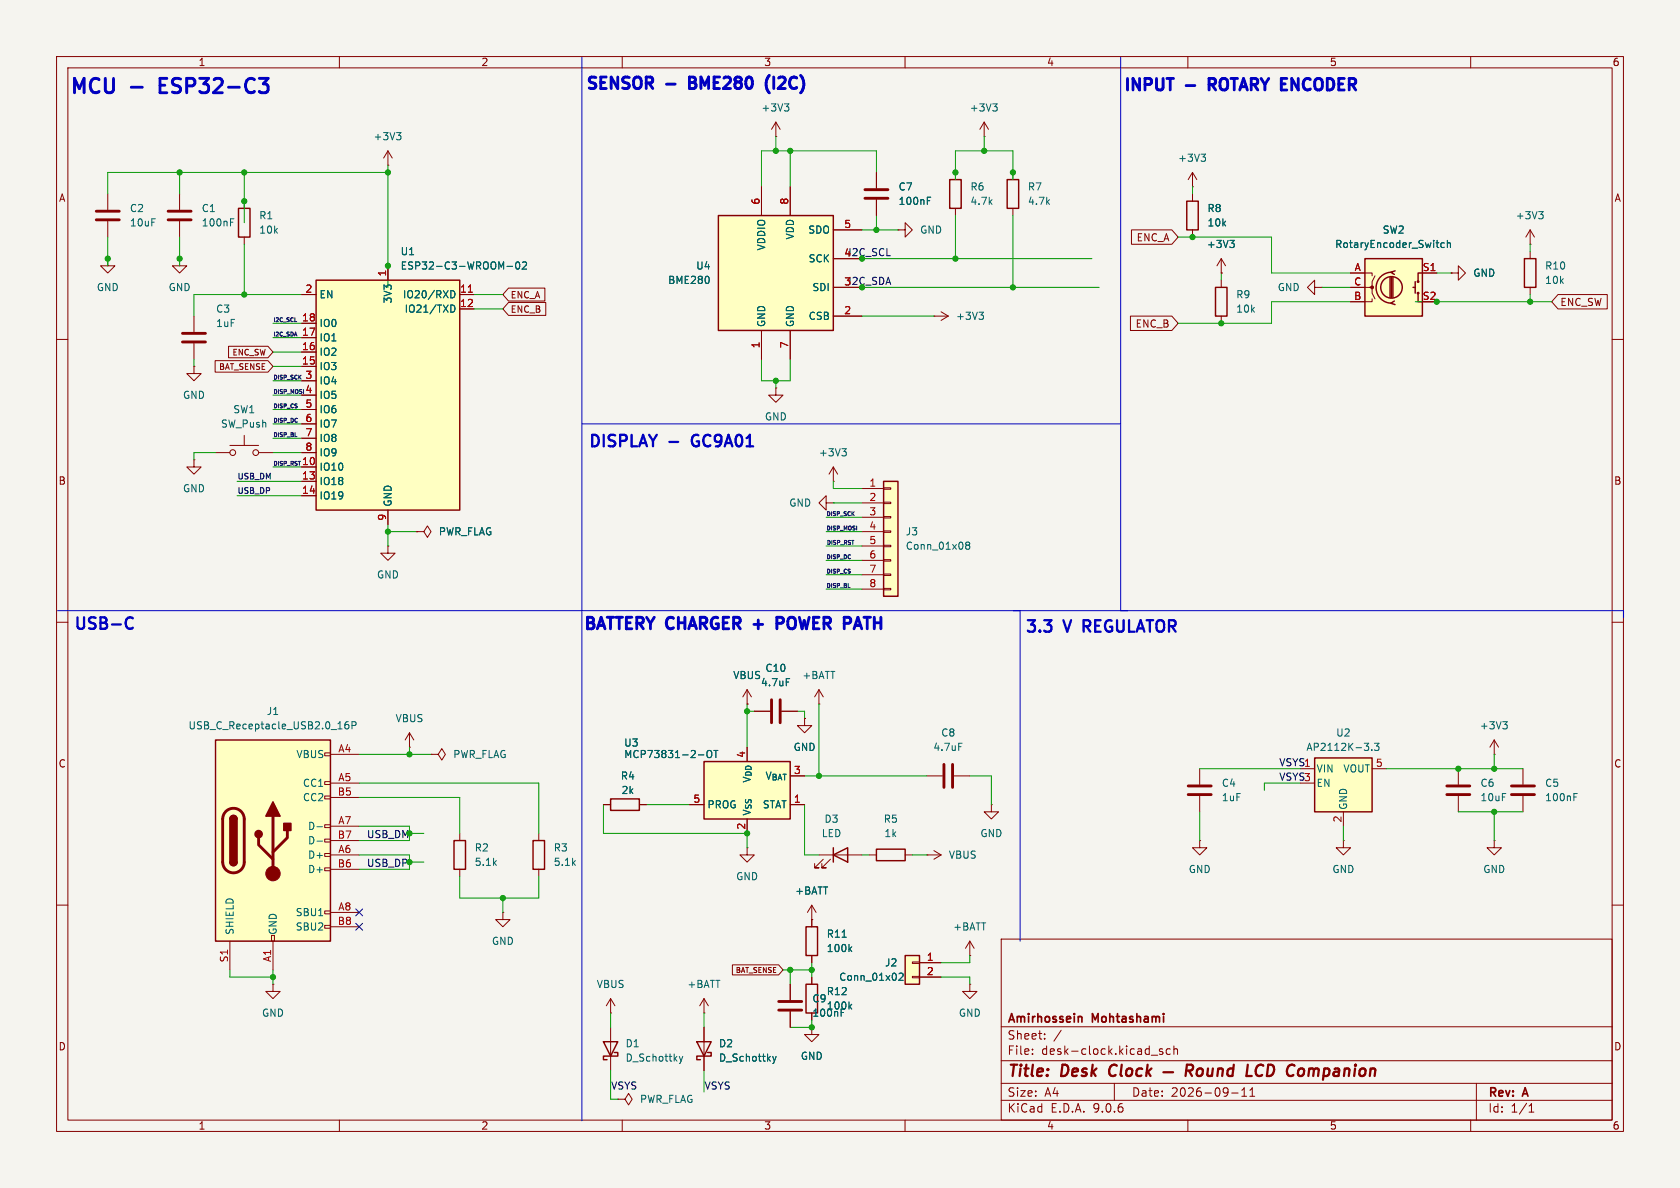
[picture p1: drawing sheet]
<svg xmlns="http://www.w3.org/2000/svg" width="297mm" height="210mm" viewBox="0 0 297 210" stroke-linecap="round" stroke-linejoin="round" font-family="sans-serif">
<path d="M0 0h297v210h-297z" fill="#f5f4ef" stroke="#f5f4ef" stroke-width=".18"/>
<g fill="none" stroke="#840000" stroke-width=".18">
<path d="M10 10h277v190h-277zM12 12h273v186h-273zM60 10v2M110 10v2M160 10v2M210 10v2M260 10v2M10 60h2M285 60h2M10 110h2M285 110h2M212.1 148.6v1.3h1.3l-1.3 1.2-1.3-1.2h1.3"/>
<path d="M212.1 148.6h.1M10 160h2M177 166h108v32h-108zM285 160h2M60 198v2M110 198v2M160 198v2M177 194.5h108M177 191.5h108M177 187.5h108M177 181.5h108M182.5 186.3v.1"/>
<path d="M182.5 185.5v.1M184.7 183.6v.1M184.7 182.8v.1M187.6 182.1l-1.3 2M197 191.5v3M203.5 186.5h1.2M205.5 185.5l-.3-.1-.2 .2v.2l.5 .2v.3h-.5M206.9 185.5l-.4-.1-.3 .3v.4l.1 .2h.6M207.5 185.5l.2-.1 .4 .1 .1 .9M207.5 184.9v1.5M210 198v2M217.7 193.2h1.2"/>
<path d="M219.5 193.8h.9M219.5 192.7l.5-.4v1.5M221 193.8h.8M221 192.7l.4-.4v1.5M260 198v2M261 191.5v6.5M270.3 196.6h.9M270.3 195.5l.4-.4v1.5"/>
</g>
<g fill="none" stroke="#840000" stroke-width=".4">
<path d="M196.4 188.5a1.27 1.27 0 0 0 0 1.6M205.7 189.5h1.7M209.7 189.3h.8a.55 .55 0 0 0 .4-.5 .55 .55 0 0 0-.3-.6h-.8l-.2 2M210.2 189.3l.5 .9M211.7 189.1a.52 .52 0 0 1 .6-.2 .52 .52 0 0 1 .4 .4l-.1 .5a.55 .55 0 0 1-.5 .4 .55 .55 0 0 1-.6-.4zM213.6 188.9l-.1 1.2a.57 .57 0 0 0 .8-.1M214.4 188.9l-.1 1.3M215.3 189.1a.49 .49 0 0 1 .9 .1l-.1 1M215.4 188.9l-.2 1.3M218 189a.66 .66 0 0 0-1 .3v.5l.1 .3 .2 .1 .6-.1M218.1 188.2l-.2 2M220.6 188.2l-.3 2h1"/>
<path d="M223 188.2a1.13 1.13 0 0 0-1 .7 1.13 1.13 0 0 0 .3 1.2l.2 .1 .5-.1M230.4 189l.2 .3-.2 .7"/>
</g>
<path d="M191.2 179.8l.1 .9" fill="none" stroke="#840000" stroke-width=".3"/>
<path d="M232.4 134h10.2v9.5h-10.2z" fill="#ffffc2"/>
<path d="M42.2 36.8h2v5.1h-2zM232.4 134h10.2v9.5h-10.2z" fill="none" stroke="#840000" stroke-width=".25"/>
<g fill="none" stroke="#840000" stroke-width=".18">
<path d="M31.7 34.3v2.8M31.7 39.1v2.8M43.2 35.6v1.2M31.7 45.7v1.3h1.3l-1.3 1.3-1.2-1.3h1.2M31.7 45.7h.1M43.2 41.9v1.3M68.6 96.5v1.3h1.2l-1.2 1.3-1.3-1.3h1.3M68.6 96.5h.1M73.7 94h1.2l.7-1 .6 1-.6 1-.7-1M73.7 94h.1M142.2 127v1.3h1.3l-1.3 1.2-1.2-1.2h1.2M142.2 127h.1"/>
<path d="M144.8 124.5h.1M144.8 121.9l-.8 1.3M144.8 121.9l.7 1.3M144.8 121.9v2.6M229.9 135.9h2.5M229.9 138.4h2.5M242.6 135.9h2.5M237.5 143.5v2.6M264.2 148.6v1.3h1.2l-1.2 1.2-1.3-1.2h1.3M264.2 148.6h.1"/>
</g>
<path d="M40.8 39.3h.4M40.8 38.7h.6M241.2 131.4h.8l-.5 .5M241.9 132v.5M242.5 132.5v.2M243 131.4h.8l-.4 .5 .3 .1v.5l-.2 .2-.5-.2" fill="none" stroke="#006464" stroke-width=".18"/>
<path d="M29.7 37.3h4.1M29.7 38.9h4.1" fill="none" stroke="#840000" stroke-width=".51"/>
<path d="M124.5 134.6h15.2v10.2h-15.2z" fill="#ffffc2"/>
<path d="M124.5 134.6h15.2v10.2h-15.2z" fill="none" stroke="#840000" stroke-width=".25"/>
<path d="M133.3 125.7h2.8M138.2 125.7h2.8M121.9 142.2h2.6M132.1 144.8v2.5M139.7 142.2h2.5" fill="none" stroke="#840000" stroke-width=".18"/>
<path d="M139 120h.6M123.5 133.4h.9M125 132.8l.3-.1a.43 .43 0 0 1 .5 .4v.4a.42 .42 0 0 1-.4 .4 .42 .42 0 0 1-.4-.4zM126.2 132.7h.7M126.6 132.7v1.2" fill="none" stroke="#006464" stroke-width=".18"/>
<path d="M136.4 123.7v4.1M137.9 123.7v4.1" fill="none" stroke="#840000" stroke-width=".51"/>
<path d="M55.9 49.5h25.4v40.7h-25.4z" fill="#ffffc2"/>
<path d="M167.9 31.8h2v5h-2zM55.9 49.5h25.4v40.7h-25.4zM107.9 141.2h5.1v2.1h-5.1zM147.3 151.1l2.6-1.2v2.5zM147.3 149.9v2.5M154.9 150.1h5.1v2h-5.1zM142.5 163.8h2v5.1h-2z" fill="none" stroke="#840000" stroke-width=".25"/>
<g fill="none" stroke="#840000" stroke-width=".18">
<path d="M19 34.3v2.8M19 39.1v2.8M154.9 30.5v2.8M154.9 35.3v2.8M168.9 30.5v1.3M168.9 36.8v1.3M19 45.7v1.3h1.3l-1.3 1.3-1.2-1.3h1.2M19 45.7h.1M34.3 55.9v2.8M53.3 52.1h2.6M53.3 57.2h2.6M53.3 59.7h2.6"/>
<path d="M68.6 47v2.5M81.3 52.1h2.5M81.3 54.6h2.5M165.1 55.9h.1M165.1 55.9h2.5M166.4 55.1l1.2 .8M167.6 55.9l-1.2 .7M34.3 64.8v1.2h1.3l-1.3 1.3-1.3-1.3h1.3M34.3 64.8h.1M34.3 60.7v2.8M40.6 78.7h5.1M43.2 77v1.7"/>
<path d="M53.3 62.2h2.6M53.3 64.8h2.6M53.3 67.3h2.6M53.3 69.9h2.6M53.3 72.4h2.6M53.3 74.9h2.6M53.3 77.5h2.6M34.3 81.3v1.3h1.3l-1.3 1.2-1.3-1.2h1.3M34.3 81.3h.1M38.1 80h2.5M45.7 80h2.6M53.3 80h2.6"/>
<path d="M53.3 82.6h2.6M53.3 85.1h2.6M53.3 87.6h2.6M68.6 90.2v2.5M163.8 137.2h2.8M168.7 137.2h2.7M212.1 135.9v2.8M257.8 135.9v2.8M106.7 142.2h1.2M113 142.2h1.3M132.1 149.9v1.2h1.2l-1.2 1.3-1.3-1.3h1.3M132.1 149.9h.1"/>
<path d="M144.8 151.1h7.6M145.5 151.9l-1.5 1.5h.8h-.8v-.7M146.8 151.9l-1.5 1.5h.7h-.7v-.7M153.7 151.1h1.2M160 151.1h1.3M163.8 151.1h.1M163.8 151.1h2.6M165.1 150.4l1.3 .7M166.4 151.1l-1.3 .8M175.3 142.2v1.3h1.2l-1.2 1.3-1.3-1.3h1.3M175.3 142.2h.1M212.1 140.7v2.8"/>
<path d="M257.8 140.7v2.8M143.5 162.6h.1M143.5 160v3.8M143.5 168.9v1.3M143.5 160l-.8 1.3M143.5 160l.8 1.3"/>
<circle cx="41.1" cy="80" r=".51"/>
<circle cx="45.2" cy="80" r=".51"/>
</g>
<g fill="none" stroke="#006464" stroke-width=".18">
<path d="M163.9 35.5h.5M163.9 34.9h.6M79.7 51.4a.64 .64 0 0 1 .7 .6 .64 .64 0 0 1-.7 .6M79.7 53.9a.64 .64 0 0 1 .7 .7 .64 .64 0 0 1-.7 .6M89.6 47.1h1M91.3 46.4l.2-.1a.68 .68 0 0 1 .4 .6 .68 .68 0 0 1-.4 .7l-.2-.2-.1-.3zM92.4 46.4l.4-.1 .3 .4-.8 .9h.8M173.1 55.2h.8l-.5 .5M173.6 55.7l.3 .2v.3l-.3 .3M169.5 131.4h.6M148.9 165.7h.7M150.2 167.7l.4 .5"/>
<path d="M150.6 167.4l-.5 .5"/>
</g>
<path d="M82.8 51.7h.7" fill="none" stroke="#a90000" stroke-width=".18"/>
<path d="M17 37.3h4.1M17 38.9h4.1M152.9 33.5h4.1M152.9 35.1h4.1M32.3 58.9h4M32.3 60.5h4M166.9 135.1v4.1M168.4 135.1v4.1M210.1 138.9h4M255.8 138.9h4M210.1 140.5h4M255.8 140.5h4" fill="none" stroke="#840000" stroke-width=".51"/>
<path d="M160 168.9h2.6v5.1h-2.6z" fill="#ffffc2"/>
<path d="M80.3 148.6h2v5.1h-2zM142.5 174h2v5.1h-2zM160 168.9h2.6v5.1h-2.6zM123.2 184.2h2.5l-1.2 2.5zM125.1 186.1h.6v.6h-2.5v.6h.6" fill="none" stroke="#840000" stroke-width=".25"/>
<g fill="none" stroke="#840000" stroke-width=".18">
<path d="M158.7 40.6h1.3v-1.2l1.3 1.2-1.3 1.3v-1.3M158.7 40.6h.1M72.4 132.1h.1M72.4 129.5l-.8 1.3M72.4 129.5l.8 1.3M72.4 129.5v2.6M76.2 133.4h1.3l.6-1.1 .6 1.1-.6 1-.6-1M76.2 133.4h.1M264.2 133.4h.1M264.2 130.8l-.8 1.3M264.2 130.8l.7 1.3M264.2 130.8v2.6"/>
<path d="M81.3 147.3v1.3M81.3 153.7v1.2M48.3 174v1.3h1.2l-1.2 1.2-1.3-1.2h1.3M48.3 174h.1M88.9 161.3v1.3h1.3l-1.3 1.2-1.3-1.2h1.3M88.9 161.3h.1M139.7 174v2.8M139.7 178.8v2.8M143.5 172.7v1.3M161.3 170.1h1.3v.2h-1.3zM161.3 172.6h1.3v.2h-1.3zM162.6 170.2h3.8"/>
<path d="M162.6 172.7h3.8M171.4 174v1.3h1.3l-1.3 1.2-1.2-1.2h1.2M171.4 174h.1M171.4 168.9h.1M171.4 166.4l-.7 1.2M171.4 166.4l.8 1.2M171.4 166.4v2.5M109.2 194.3h1.3l.6-1 .7 1-.7 1-.6-1M109.2 194.3h.1M124.5 181.6v7.6M143.5 181.6v1.3h1.3l-1.3 1.3-1.3-1.3h1.3M143.5 181.6h.1"/>
</g>
<path d="M265.7 127.6h.8l-.5 .5M266.2 128.1l.3 .2v.3l-.3 .2M150.2 177.9l.4 .5M150.6 177.5l-.5 .5M158.9 172.2l.5-.2 .3 .4-.8 .9h.8M136.6 186.7l.3 .9M136.9 187.6l-.3 .4M137.2 186.7l-.3 .9" fill="none" stroke="#006464" stroke-width=".18"/>
<path d="M137.7 177h4M137.7 178.6h4" fill="none" stroke="#840000" stroke-width=".51"/>
<path d="M127 38.1h20.3v20.3h-20.3z" fill="#ffffc2"/>
<path d="M127 38.1h20.3v20.3h-20.3zM94.2 148.6h2.1v5.1h-2.1zM106.7 184.2h2.5l-1.3 2.5zM108.6 186.1h.6v.6h-2.5v.6h.6" fill="none" stroke="#840000" stroke-width=".25"/>
<g fill="none" stroke="#840000" stroke-width=".18">
<path d="M134.6 33v5.1M139.7 33v5.1M134.6 58.4v5.1M139.7 58.4v5.1M147.3 40.6h5.1M147.3 45.7h5.1M147.3 50.8h5.1M147.3 55.9h5.1M147.3 85.1h.1M147.3 82.6l-.7 1.2M147.3 82.6l.8 1.2M147.3 82.6v2.5"/>
<path d="M95.2 147.3v1.3M95.2 153.7v1.2M107.9 181.6v7.6"/>
</g>
<path d="M125.3 49.1v.8M148.8 79.3h.8l-.4 .5M149.4 79.8l.2 .2v.3l-.2 .3M120.1 186.7l.3 .9M120.4 187.6l-.3 .4M120.7 186.7l-.3 .9" fill="none" stroke="#006464" stroke-width=".18"/>
<path d="M38.1 130.8h20.3v35.6h-20.3z" fill="#ffffc2"/>
<g fill="none" stroke="#840000" stroke-width=".18">
<path d="M57.4 133.1h1v.5h-1zM57.4 138.2h1v.5h-1zM58.4 133.4h5.1M58.4 138.4h5.1M57.4 140.7h1v.5h-1zM57.4 145.8h1v.5h-1zM57.4 148.3h1v.5h-1zM57.4 150.9h1v.5h-1zM57.4 153.4h1v.5h-1zM58.4 141h5.1M58.4 146.1h5.1M58.4 148.6h5.1"/>
<path d="M58.4 151.1h5.1M58.4 153.7h5.1M40.6 166.4v5.1M48 165.4h.5v1h-.5zM48.3 166.4v5.1M57.4 161h1v.5h-1zM57.4 163.6h1v.5h-1zM58.4 161.3h5.1M58.4 163.8h5.1"/>
</g>
<path d="M38.1 130.8h20.3v35.6h-20.3zM40.6 144.8a.64 .64 0 0 1 .7-.7 .64 .64 0 0 1 .6 .7M40.6 152.4a.64 .64 0 0 0 .7 .6 .64 .64 0 0 0 .6-.6" fill="none" stroke="#840000" stroke-width=".25"/>
<path d="M39.9 143.4a1.9 1.9 0 0 1 2.1-.4 1.9 1.9 0 0 1 1.2 1.8v7.6a1.91 1.91 0 0 1-1.9 1.9 1.91 1.91 0 0 1-1.9-1.9v-7.8l.1-.6zM45.7 148.1v1.3l2.6 2.5M48.3 144.3v10.1M50.8 146.8v1.3l-2.5 2.5" fill="none" stroke="#840000" stroke-width=".51"/>
<g fill="#840000" stroke="#840000" stroke-width=".25">
<path d="M40.6 144.8h1.3v7.6h-1.3z"/>
<path d="M40.8 144.3a.64 .64 0 0 1 .7-.1 .64 .64 0 0 1 .4 .6h-1.3z"/>
<path d="M40.6 152.4h1.3a.64 .64 0 0 1-.6 .6 .64 .64 0 0 1-.7-.6z"/>
<path d="M48.3 141.7l1.2 2.6h-2.5z"/>
<path d="M50.2 145.5h1.2v1.3h-1.2z"/>
<circle cx="45.7" cy="147.4" r=".63"/>
</g>
<circle cx="48.3" cy="154.4" r="1.27" fill="#840000" stroke="#840000" stroke-width=".18"/>
<path d="M61.6 127.6h-.4a.86 .86 0 0 0 0 1.2l.4-.1 .1-.4-.3-.2h-.2l-.2 .2M62.2 128.2h.6l.2-.2-.1-.3-.7-.1v1.2M56 146.1h1M56 148.7h1" fill="none" stroke="#006464" stroke-width=".18"/>
<path d="M156.2 85.1h2.5v20.3h-2.5z" fill="#ffffc2"/>
<path d="M178.1 31.8h2v5h-2zM214.9 50.8h2v5.1h-2zM269.5 45.7h2v5.1h-2zM156.2 85.1h2.5v20.3h-2.5z" fill="none" stroke="#840000" stroke-width=".25"/>
<g fill="none" stroke="#840000" stroke-width=".18">
<path d="M68.6 29.2h.1M68.6 26.7l-.8 1.2M68.6 26.7l.7 1.2M68.6 26.7v2.5M137.2 24.1h.1M137.2 21.6l-.8 1.3M137.2 21.6l.7 1.3M137.2 21.6v2.5M174 24.1h.1M174 21.6l-.8 1.3M174 21.6l.8 1.3M174 21.6v2.5"/>
<path d="M179.1 30.5v1.3M179.1 36.8v1.3M215.9 48.3h.1M215.9 45.7l-.8 1.3M215.9 45.7l.8 1.3M215.9 45.7v2.6M215.9 49.5v1.3M215.9 55.9v1.3M232.4 50.8v-1.3l-1.3 1.3 1.3 1.3v-1.3h1.3M233.7 50.8h.1M270.5 43.2h.1M270.5 40.6v2.6"/>
<path d="M270.5 44.5v1.2M270.5 50.8v1.3M270.5 40.6l-.8 1.3M270.5 40.6l.8 1.3M146 88.9v-1.3l-1.2 1.3 1.2 1.3v-1.3h1.3M147.3 88.9h.1M152.4 86.4h3.8M152.4 88.9h3.8M152.4 91.4h3.8M152.4 94h3.8M152.4 96.5h3.8M152.4 99.1h3.8"/>
<path d="M156.2 86.2h1.3v.3h-1.3zM156.2 88.8h1.3v.2h-1.3zM156.2 91.3h1.3v.3h-1.3zM156.2 93.9h1.3v.2h-1.3zM156.2 96.4h1.3v.2h-1.3zM156.2 98.9h1.3v.3h-1.3zM152.4 101.6h3.8M152.4 104.1h3.8M156.2 101.5h1.3v.2h-1.3zM156.2 104h1.3v.3h-1.3zM132.1 124.5h.1M132.1 121.9l-.8 1.3"/>
<path d="M132.1 121.9l.7 1.3M132.1 121.9v2.6M237.5 148.6v1.3h1.3l-1.3 1.2-1.3-1.2h1.3M237.5 148.6h.1M107.9 179.1h.1M107.9 176.5l-.7 1.3M107.9 176.5l.8 1.3M107.9 176.5v2.6M124.5 179.1h.1M124.5 176.5l-.8 1.3M124.5 176.5l.7 1.3M124.5 176.5v2.6"/>
</g>
<g fill="none" stroke="#006464" stroke-width=".18">
<path d="M138.7 18.4h.8l-.5 .4M139.2 18.8l.3 .3v.3l-.3 .2M175.5 18.4h.8l-.4 .4M176 18.8l.3 .3v.3l-.3 .2M70.1 23.4h.8l-.4 .5M70.6 23.9l.3 .3v.3l-.3 .2M272 37.4h.8l-.4 .5M272.6 37.9l.2 .2v.3l-.2 .3M217.4 42.5h.8l-.4 .5M218 43l.2 .2v.3l-.2 .3M171 96.4l-.3-.3 .3-.3h.2l.2 .3-.2 .3M171 96.4l-.3 .2 .1 .4 .2 .1 .3-.1 .1-.1v-.3l-.2-.2"/>
<path d="M171 96.4h.2"/>
</g>
<path d="M241.3 45.7h10.2v10.2h-10.2z" fill="#ffffc2"/>
<g fill="none" stroke="#840000" stroke-width=".25">
<path d="M209.8 35.6h2v5h-2zM241.3 45.7h10.2v10.2h-10.2zM245.7 49v3.6M246 48.1a2.73 2.73 0 0 0-2.7 2.8 2.73 2.73 0 0 0 2.7 2.7M246 49v3.6M246.3 49v3.6M246.5 53.2l-.6 .4 .7 .2M246.6 47.9l-.7 .2 .6 .4M249.8 50.8h.4M250.2 49.8v2M250.7 51.8v1.5h.8M251.5 48.3h-.8v1.5"/>
<circle cx="246" cy="50.8" r="1.9"/>
<circle cx="250.7" cy="49.8" r=".13"/>
<circle cx="250.7" cy="51.8" r=".13"/>
</g>
<g fill="none" stroke="#840000" stroke-width=".18">
<path d="M134.6 33v5.1M139.7 33v5.1M154.9 30.5v2.8M154.9 35.3v2.8M210.8 33h.1M210.8 30.5l-.7 1.3M210.8 30.5l.8 1.3M210.8 30.5v2.5M210.8 34.3v1.3M53.3 52.1h2.6M53.3 57.2h2.6M53.3 59.7h2.6"/>
<path d="M68.6 47v2.5M81.3 52.1h2.5M81.3 54.6h2.5M89.9 50.9h6.4v2.3h-6.4l-1-1.1zM89.9 53.5h6.6v2.3h-6.6l-1-1.2zM134.6 58.4v5.1M139.7 58.4v5.1M147.3 50.8h5.1M147.3 40.6h5.1M147.3 45.7h5.1M147.3 55.9h5.1M199.8 55.9h7.4l1.1 1.3-1.1 1.2h-7.4z"/>
<path d="M200 40.6h7.2l1.1 1.3-1.1 1.3h-7.2zM210.8 40.6v1.3M215.9 48.3h.1M238.8 48.3h3.8v.5M238.8 50.8h3.8v1l.5 1M242.6 52.8v.5h-3.8M243.1 48.8l-.5 1v1h-.5M251.5 48.3h2.5M256.5 48.3h1.3v-1.3l1.3 1.3-1.3 1.2v-1.2M256.5 48.3h.1M275.4 52.1h8.7v2.5h-8.7l-1.1-1.3zM38 63.8h9.4l.9 1-.9 1h-9.4z"/>
<path d="M40.4 61.2h7l.9 1-.9 1h-7zM53.3 62.2h2.6M53.3 64.8h2.6M53.3 67.3h2.6M53.3 69.9h2.6M53.3 72.4h2.6M53.3 74.9h2.6M53.3 77.5h2.6M137.2 68.6v1.3h1.2l-1.2 1.2-1.3-1.2h1.3M137.2 68.6h.1M53.3 80h2.6M53.3 82.6h2.6"/>
<path d="M53.3 85.1h2.6M53.3 87.6h2.6M68.6 90.2v2.5M73.7 94h.1M132.1 124.5h.1M133.3 125.7h2.8M138.2 125.7h2.8M142.2 127h.1M269.2 135.9v2.8M106.7 142.2h1.2M113 142.2h1.3M121.9 142.2h2.6"/>
<path d="M132.1 144.8v2.5M139.7 142.2h2.5M269.2 140.7v2.8M129.5 170.6h8.2l.7 .9-.7 .8h-8.2zM139.7 174v2.8M139.7 178.8v2.8M143.5 162.6h.1M143.5 162.6v1.2M143.5 168.9v1.3M143.5 172.7v1.3M162.6 170.2h3.8M162.6 172.7h3.8"/>
<path d="M124.5 181.6v2.6M124.5 186.7v2.5M143.5 181.6h.1"/>
</g>
<circle cx="242.6" cy="50.8" r=".25" fill="#840000" stroke="#840000" stroke-width=".18"/>
<g fill="none" stroke="#006464" stroke-width=".18">
<path d="M163.9 35.5h.5M163.9 34.9h.6M212.3 27.2h.8l-.4 .5M212.9 27.7l.2 .3v.3l-.2 .2M79.7 51.4a.64 .64 0 0 1 .7 .6 .64 .64 0 0 1-.7 .6M79.7 53.9a.64 .64 0 0 1 .7 .7 .64 .64 0 0 1-.7 .6M89.6 47.1h1M91.3 46.4l.2-.1a.68 .68 0 0 1 .4 .6 .68 .68 0 0 1-.4 .7l-.2-.2-.1-.3zM92.4 46.4l.4-.1 .3 .4-.8 .9h.8M125.3 49.1v.8M217.4 42.5h.8l-.4 .5M218 43l.2 .2v.3l-.2 .3"/>
<path d="M255.3 43l-.3-.1-.3 .3 .1 .5h.5M255.9 43l.2-.1 .3 .1v.8M255.9 42.5v1.3M139 120h.6M123.5 133.4h.9M125 132.8l.3-.1a.43 .43 0 0 1 .5 .4v.4a.42 .42 0 0 1-.4 .4 .42 .42 0 0 1-.4-.4zM126.2 132.7h.7M126.6 132.7v1.2M278.2 140.9h.5M278.2 140.3h.6M148.9 165.7h.7M150.2 177.9l.4 .5"/>
<path d="M150.2 167.7l.4 .5M150.6 177.5l-.5 .5M150.6 167.4l-.5 .5M158.9 172.2l.5-.2 .3 .4-.8 .9h.8M136.6 186.7l.3 .9M136.9 187.6l-.3 .4M137.2 186.7l-.3 .9"/>
</g>
<path d="M267.2 138.9h4.1M267.2 140.5h4.1" fill="none" stroke="#840000" stroke-width=".51"/>
<path d="M102.9 10.2v187.9M198.1 10.2v97.8M102.9 74.9h95.2M10.2 108h276.8v1.2M180.3 108v58.4" fill="none" stroke="#0000c2" stroke-width=".18"/>
<g fill="none" stroke="#009600" stroke-width=".18">
<path d="M31.7 30.5v3.8M43.2 30.5v8.9M68.6 29.2v21.6M68.6 30.5h-49.6v3.8M137.2 24.1v2.6M139.7 26.7v6.3M154.9 30.5v-3.8h-20.3v6.3M154.9 38.1v2.5M168.9 31.8v-5.1h10.2v5.1M168.9 38.1v7.6M174 24.1v2.6M179.1 38.1v12.7"/>
<path d="M210.8 33v1.3M19 41.9v5.1M31.7 41.9v5.1M43.2 43.2v8.9M48.3 57.2h5M48.3 59.7h5M53.3 52.1h-19v3.8M83.8 52.1h5.1M83.8 54.6h5.1M147.3 50.8h47M147.3 45.7h45.7M152.4 40.6h6.3"/>
<path d="M152.4 55.9h12.7M208.3 41.9h16.5v6.4h14M215.9 48.3v1.2M233.7 50.8h5.1M238.8 53.3h-14v3.9h-16.5M250.2 53.3h24.1M254 48.3h2.5M270.5 43.2v1.3M270.5 52.1v1.2M34.3 63.5v1.3M48.3 67.3h5M48.3 69.9h5"/>
<path d="M48.3 72.4h5M48.3 77.5h5M48.3 74.9h5M48.3 62.2h5M48.3 64.8h5M134.6 63.5v3.8h5.1v-3.8M137.2 67.3v1.3M38.1 80h-3.8v1.3M41.9 87.6h11.4M41.9 85.1h11.4M48.3 80h5M48.3 82.6h5"/>
<path d="M68.6 94h5.1M68.6 92.7v3.8M146 94h6.4M146 91.4h6.4M146 99.1h6.4M146 96.5h6.4M147.3 85.1v1.3h5.1M147.3 88.9h5.1M146 104.1h6.4M146 101.6h6.4M63.5 138.4h31.7v8.9M63.5 133.4h12.7"/>
<path d="M72.4 132.1v1.3M132.1 124.5v7.6M132.1 125.7h1.2M141 125.7h1.2v1.3M142.2 137.2h21.6M144.8 124.5v12.7M171.4 137.2h3.9v5M212.1 135.9h17.8M229.9 138.4h-6.4v1.3M245.1 135.9h24.1M264.2 133.4v2.5M63.5 146.1h8.9v1.2h2.5"/>
<path d="M63.5 151.1h8.9v2.6h-8.9M63.5 141h17.8v6.3M63.5 148.6h8.9M72.4 152.4h2.5M81.3 154.9v3.9h13.9v-3.9M88.9 158.8v2.5M106.7 142.2v5.1h25.4v2.6M114.3 142.2h7.6M142.2 142.2v8.9h2.6M152.4 151.1h1.3M161.3 151.1h2.5M212.1 143.5v5.1"/>
<path d="M237.5 146.1v2.5M257.8 143.5h11.4M264.2 143.5v5.1M40.6 171.5v1.2h7.7M48.3 171.5v2.5M107.9 179.1v2.5M124.5 179.1v2.5M138.4 171.5h5.1M139.7 171.5v2.5M143.5 170.2v2.5M166.4 172.7h5v1.3M171.4 168.9v1.3h-5"/>
<path d="M107.9 189.2v5.1h1.3M124.5 189.2v3.8M143.5 180.3v1.3h-3.8"/>
</g>
<path d="M62.9 163.2l1.2 1.2M62.9 160.7l1.2 1.2M64.1 163.2l-1.2 1.2M64.1 160.7l-1.2 1.2" fill="none" stroke="#000084" stroke-width=".18"/>
<path d="M118.3 78.1h1.6M22.6 109.2a.71 .71 0 0 1 .9 .1M23.5 111a.71 .71 0 0 1-.9 .1M184.6 109.6h1.3l-.7 .8M185.8 110.6l.1 .2-.1 .7" fill="none" stroke="#0000c2" stroke-width=".41"/>
<g fill="none" stroke="#0000c2" stroke-width=".51">
<path d="M23.2 15.4h1.9M45.8 13.9h1.6l-.8 .9M46.9 14.8l.5 .5v.6l-.5 .5M117.8 14.9h1.6M121.9 14.6h.7M122.6 13.6h-.7v2h.8M136 13.3a2.33 2.33 0 0 0 0 3.1M136.8 13.6v2M141.5 13.3l.3 .4M209.7 15.1h1.5M213.7 14.9h.8M214.5 13.9h-.8v2"/>
<path d="M133.3 110.4h1.5M137.3 110.2h.8a.55 .55 0 0 0 .4-.5 .55 .55 0 0 0-.4-.6h-.8v2.1M151 111.2l.7-2.1 .6 2.1M151.2 110.6h.9"/>
</g>
<path d="M82.8 51.7h.7" fill="none" stroke="#a90000" stroke-width=".18"/>
<g fill="#009600" stroke="#009600" stroke-width=".18">
<circle cx="68.6" cy="94" r=".46"/>
<circle cx="48.3" cy="172.7" r=".46"/>
<circle cx="72.4" cy="147.3" r=".46"/>
<circle cx="43.2" cy="30.5" r=".46"/>
<circle cx="68.6" cy="30.5" r=".46"/>
<circle cx="137.2" cy="26.7" r=".46"/>
<circle cx="139.7" cy="26.7" r=".46"/>
<circle cx="43.2" cy="52.1" r=".46"/>
<circle cx="68.6" cy="47" r=".46"/>
<circle cx="43.2" cy="35.6" r=".46"/>
<circle cx="31.7" cy="30.5" r=".46"/>
<circle cx="19" cy="45.7" r=".46"/>
<circle cx="31.7" cy="45.7" r=".46"/>
<circle cx="72.4" cy="133.4" r=".46"/>
<circle cx="72.4" cy="152.4" r=".46"/>
<circle cx="88.9" cy="158.8" r=".46"/>
<circle cx="132.1" cy="147.3" r=".46"/>
<circle cx="139.7" cy="171.5" r=".46"/>
<circle cx="215.9" cy="57.2" r=".46"/>
<circle cx="254" cy="53.3" r=".46"/>
<circle cx="270.5" cy="53.3" r=".46"/>
<circle cx="210.8" cy="41.9" r=".46"/>
<circle cx="168.9" cy="45.7" r=".46"/>
<circle cx="132.1" cy="125.7" r=".46"/>
<circle cx="137.2" cy="67.3" r=".46"/>
<circle cx="143.5" cy="181.6" r=".46"/>
<circle cx="144.8" cy="137.2" r=".46"/>
<circle cx="143.5" cy="171.5" r=".46"/>
<circle cx="154.9" cy="40.6" r=".46"/>
<circle cx="179.1" cy="30.5" r=".46"/>
<circle cx="174" cy="26.7" r=".46"/>
<circle cx="168.9" cy="30.5" r=".46"/>
<circle cx="179.1" cy="50.8" r=".46"/>
<circle cx="264.2" cy="143.5" r=".46"/>
<circle cx="257.8" cy="135.9" r=".46"/>
<circle cx="264.2" cy="135.9" r=".46"/>
</g>
<g font-size="3.5" fill="#0000c2">
<text x="12.1" y="17.3">MCU</text>
<text x="29.2" y="17.3">ESP32-C3</text>
</g>
<g font-size="2.8" fill="#0000c2">
<text x="103.2" y="16.5">SENSOR</text>
<text x="123.1" y="16.5">BME280</text>
<text x="137.7" y="16.5">(I2C)</text>
<text x="198.3" y="16.8">INPUT</text>
<text x="214.9" y="16.8">ROTARY ENCODER</text>
<text x="103.8" y="79.6">DISPLAY</text>
<text x="123.1" y="79.6">GC9A01</text>
<text x="12.8" y="111.9">USB-C</text>
<text x="102.8" y="112">BATTERY CHARGER</text>
<text x="134.5" y="112">+</text>
<text x="139.7" y="112">POWER</text>
<text x="152.7" y="112">PATH</text>
<text x="181" y="112.4">3.3</text>
<text x="188.2" y="112.4">V</text>
<text x="192.3" y="112.4">REGULATOR</text>
</g>
<g font-size="2.8" fill="#840000">
<text x="178" y="190.9">Title:</text>
<text x="187.7" y="190.9">Desk</text>
<text x="196.9" y="190.9">Clock</text>
<text x="223.6" y="190.9">LCD</text>
<text x="231.6" y="190.9">Companion</text>
</g>
<g font-size="2.1" fill="#840000">
<text x="178" y="184">Sheet:</text>
<text x="178" y="181.2">Amirhossein</text>
<text x="193.2" y="181.2">Mohtashami</text>
<text x="178" y="186.7">File:</text>
<text x="184.1" y="186.7">desk-clock.kicad_sch</text>
<text x="178" y="196.9">KiCad</text>
<text x="178" y="194.1">Size:</text>
<text x="184.7" y="194.1">A4</text>
<text x="185.7" y="196.9">E.D.A.</text>
<text x="193.3" y="196.9">9.0.6</text>
<text x="200" y="194.1">Date:</text>
<text x="207" y="194.1">2026-09-11</text>
<text x="263" y="194.3">Rev:</text>
<text x="263" y="196.9">Id:</text>
<text x="267.1" y="196.9">1/1</text>
<text x="269.4" y="194.3">A</text>
</g>
<g font-size="1.8" fill="#840000">
<text x="35" y="11.9">1</text>
<text x="85" y="11.9">2</text>
<text x="135" y="11.9">3</text>
<text x="185" y="11.9">4</text>
<text x="235" y="11.9">5</text>
<text x="285" y="11.9">6</text>
<text x="10.3" y="35.9">A</text>
<text x="285.3" y="35.9">A</text>
<text x="200.8" y="42.9">ENC_A</text>
<text x="200.7" y="58.1">ENC_B</text>
<text x="275.7" y="54.3">ENC_SW</text>
<text x="10.3" y="85.9">B</text>
<text x="285.3" y="85.9">B</text>
<text x="10.3" y="135.9">C</text>
<text x="285.3" y="135.9">C</text>
<text x="143.5" y="179.9">100nF</text>
<text x="10.3" y="185.9">D</text>
<text x="285.3" y="185.9">D</text>
<text x="35" y="199.9">1</text>
<text x="85" y="199.9">2</text>
<text x="135" y="199.9">3</text>
<text x="185" y="199.9">4</text>
<text x="235" y="199.9">5</text>
<text x="285" y="199.9">6</text>
</g>
<g font-size="1.8" fill="#006464">
<text x="134.5" y="19.9">+3V3</text>
<text x="171.3" y="19.9">+3V3</text>
<text x="65.9" y="25">+3V3</text>
<text x="208.2" y="28.8">+3V3</text>
<text x="158.8" y="33.9">C7</text>
<text x="171.5" y="33.9">R6</text>
<text x="181.6" y="33.9">R7</text>
<text x="22.9" y="37.7">C2</text>
<text x="22.9" y="40.2">10uF</text>
<text x="35.6" y="37.7">C1</text>
<text x="35.6" y="40.2">100nF</text>
<text x="45.7" y="39">R1</text>
<text x="45.7" y="41.5">10k</text>
<text x="142.8" y="41.5">SDO</text>
<text x="158.8" y="36.4">100nF</text>
<text x="162.6" y="41.5">GND</text>
<text x="171.5" y="36.4">4.7k</text>
<text x="181.6" y="36.4">4.7k</text>
<text x="213.4" y="37.7">R8</text>
<text x="213.4" y="40.2">10k</text>
<text x="244.3" y="41.5">SW2</text>
<text x="267.9" y="39">+3V3</text>
<text x="70.7" y="45.3">U1</text>
<text x="70.7" y="47.9">ESP32-C3-WROOM-02</text>
<text x="123" y="47.9">U4</text>
<text x="135.5" y="44.4" transform="rotate(-90 135.5 44.4)">VDDIO</text>
<text x="140.6" y="42.4" transform="rotate(-90 140.6 42.4)">VDD</text>
<text x="142.9" y="46.6">SCK</text>
<text x="213.3" y="44">+3V3</text>
<text x="235.9" y="44">RotaryEncoder_Switch</text>
<text x="273.1" y="47.9">R10</text>
<text x="17" y="51.7">GND</text>
<text x="29.7" y="51.7">GND</text>
<text x="56.4" y="52.9">EN</text>
<text x="69.4" y="53.7" transform="rotate(-90 69.4 53.7)">3V3</text>
<text x="71.1" y="52.9">IO20/RXD</text>
<text x="118" y="50.4">BME280</text>
<text x="143.5" y="51.7">SDI</text>
<text x="218.4" y="52.9">R9</text>
<text x="225.8" y="51.7">GND</text>
<text x="260.4" y="49.1">GND</text>
<text x="273.1" y="50.4">10k</text>
<text x="38.1" y="55.5">C3</text>
<text x="38.1" y="58">1uF</text>
<text x="56.4" y="58">IO0</text>
<text x="71.4" y="55.5">IO21/TXD</text>
<text x="135.5" y="57.9" transform="rotate(-90 135.5 57.9)">GND</text>
<text x="140.6" y="57.9" transform="rotate(-90 140.6 57.9)">GND</text>
<text x="142.9" y="56.7">CSB</text>
<text x="168.9" y="56.7">+3V3</text>
<text x="218.4" y="55.5">10k</text>
<text x="56.4" y="60.6">IO1</text>
<text x="56.4" y="63.1">IO2</text>
<text x="56.4" y="65.6">IO3</text>
<text x="32.3" y="70.7">GND</text>
<text x="56.4" y="68.2">IO4</text>
<text x="56.4" y="70.7">IO5</text>
<text x="39" y="75.8">SW_Push</text>
<text x="41.1" y="73.3">SW1</text>
<text x="56.4" y="73.3">IO6</text>
<text x="56.4" y="75.8">IO7</text>
<text x="135.1" y="74.5">GND</text>
<text x="56.4" y="78.3">IO8</text>
<text x="56.4" y="80.9">IO9</text>
<text x="56.4" y="83.4">IO10</text>
<text x="144.7" y="80.9">+3V3</text>
<text x="32.3" y="87.2">GND</text>
<text x="56.4" y="86">IO18</text>
<text x="56.4" y="88.5">IO19</text>
<text x="69.4" y="89.7" transform="rotate(-90 69.4 89.7)">GND</text>
<text x="139.4" y="89.8">GND</text>
<text x="77.5" y="94.8">PWR_FLAG</text>
<text x="160" y="94.8">J3</text>
<text x="160" y="97.4">Conn_01x08</text>
<text x="66.5" y="102.5">GND</text>
<text x="135.2" y="119">C10</text>
<text x="129.5" y="120.2">VBUS</text>
<text x="134.4" y="121.5">4.7uF</text>
<text x="141.7" y="120.2">+BATT</text>
<text x="33.2" y="129.1">USB_C_Receptacle_USB2.0_16P</text>
<text x="47.1" y="126.6">J1</text>
<text x="69.8" y="127.9">VBUS</text>
<text x="166.3" y="130.4">C8</text>
<text x="236.1" y="130.4">U2</text>
<text x="261.5" y="129.1">+3V3</text>
<text x="52.3" y="134.2">VBUS</text>
<text x="80" y="134.2">PWR_FLAG</text>
<text x="110.2" y="134.2">MCP73831-2-OT</text>
<text x="110.2" y="132.2">U3</text>
<text x="140.2" y="132.9">GND</text>
<text x="164.9" y="132.9">4.7uF</text>
<text x="230.9" y="132.9">AP2112K-3.3</text>
<text x="232.7" y="136.8">VIN</text>
<text x="237.4" y="136.8">VOUT</text>
<text x="53.5" y="139.3">CC1</text>
<text x="53.5" y="141.8">CC2</text>
<text x="109.7" y="138">R4</text>
<text x="109.8" y="140.6">2k</text>
<text x="125" y="143.1">PROG</text>
<text x="134.8" y="143.1">STAT</text>
<text x="135.2" y="138">V_{BAT}</text>
<text x="215.9" y="139.3">C4</text>
<text x="215.9" y="141.8">1uF</text>
<text x="232.7" y="139.3">EN</text>
<text x="238.4" y="143.3" transform="rotate(-90 238.4 143.3)">GND</text>
<text x="261.6" y="139.3">C6</text>
<text x="261.6" y="141.8">10uF</text>
<text x="273.1" y="139.3">C5</text>
<text x="273.1" y="141.8">100nF</text>
<text x="54.4" y="146.9">D-</text>
<text x="54.4" y="149.5">D-</text>
<text x="132.9" y="144.3" transform="rotate(-90 132.9 144.3)">V_{SS}V_{DD}</text>
<text x="145.2" y="148.2">LED</text>
<text x="145.7" y="145.6">D3</text>
<text x="156.1" y="145.6">R5</text>
<text x="156.3" y="148.2">1k</text>
<text x="173.2" y="148.2">GND</text>
<text x="54.4" y="152">D+</text>
<text x="54.4" y="154.5">D+</text>
<text x="83.8" y="150.7">R2</text>
<text x="83.8" y="153.3">5.1k</text>
<text x="97.8" y="150.7">R3</text>
<text x="97.8" y="153.3">5.1k</text>
<text x="130" y="155.8">GND</text>
<text x="167.6" y="152">VBUS</text>
<text x="210.1" y="154.5">GND</text>
<text x="235.5" y="154.5">GND</text>
<text x="262.1" y="154.5">GND</text>
<text x="140.5" y="158.3">+BATT</text>
<text x="41.5" y="165.4" transform="rotate(-90 41.5 165.4)">SHIELD</text>
<text x="49.1" y="165.4" transform="rotate(-90 49.1 165.4)">GND</text>
<text x="52.2" y="162.2">SBU1</text>
<text x="52.2" y="164.7">SBU2</text>
<text x="86.9" y="167.2">GND</text>
<text x="146.1" y="166">R11</text>
<text x="168.4" y="164.7">+BATT</text>
<text x="146.1" y="168.5">100k</text>
<text x="148.3" y="173.6">Conn_01x02</text>
<text x="156.4" y="171">J2</text>
<text x="46.2" y="179.9">GND</text>
<text x="105.4" y="174.9">VBUS</text>
<text x="121.4" y="174.9">+BATT</text>
<text x="143.5" y="177.4">C9</text>
<text x="146.1" y="176.1">R12</text>
<text x="146.1" y="178.7">100k</text>
<text x="169.4" y="179.9">GND</text>
<text x="110.5" y="185.3">D1</text>
<text x="127" y="185.3">D2</text>
<text x="110.5" y="187.9">D_Schottky</text>
<text x="127" y="187.9">D_Schottky</text>
<text x="141.5" y="187.6">GND</text>
<text x="113" y="195.2">PWR_FLAG</text>
</g>
<g font-size="1.8" fill="#a90000">
<text x="134.4" y="36.3" transform="rotate(-90 134.4 36.3)">6</text>
<text x="139.4" y="36.3" transform="rotate(-90 139.4 36.3)">8</text>
<text x="149.2" y="40.4">5</text>
<text x="149.2" y="45.5">4</text>
<text x="53.9" y="51.8">2</text>
<text x="68.3" y="49" transform="rotate(-90 68.3 49)">1</text>
<text x="81.2" y="51.8">11</text>
<text x="149.2" y="50.5">3</text>
<text x="239.3" y="50.5">C</text>
<text x="239.3" y="53.1">B</text>
<text x="239.4" y="48">A</text>
<text x="251.4" y="48">S1</text>
<text x="251.4" y="53.1">S2</text>
<text x="53.3" y="56.9">18</text>
<text x="53.3" y="59.4">17</text>
<text x="81.2" y="54.4">12</text>
<text x="149.2" y="55.6">2</text>
<text x="53.3" y="62">16</text>
<text x="53.3" y="64.5">15</text>
<text x="134.4" y="61.7" transform="rotate(-90 134.4 61.7)">1</text>
<text x="139.4" y="61.7" transform="rotate(-90 139.4 61.7)">7</text>
<text x="53.9" y="67.1">3</text>
<text x="53.9" y="69.6">4</text>
<text x="53.9" y="72.1">5</text>
<text x="53.9" y="74.7">6</text>
<text x="53.9" y="77.2">7</text>
<text x="53.3" y="82.3">10</text>
<text x="53.9" y="79.8">8</text>
<text x="53.3" y="84.8">13</text>
<text x="53.3" y="87.4">14</text>
<text x="153.6" y="86.1">1</text>
<text x="153.6" y="88.6">2</text>
<text x="68.3" y="92.1" transform="rotate(-90 68.3 92.1)">9</text>
<text x="153.6" y="91.2">3</text>
<text x="153.6" y="93.7">4</text>
<text x="153.6" y="96.3">5</text>
<text x="153.6" y="98.8">6</text>
<text x="153.6" y="101.3">7</text>
<text x="153.6" y="103.9">8</text>
<text x="59.7" y="133.1">A4</text>
<text x="131.8" y="134.1" transform="rotate(-90 131.8 134.1)">4</text>
<text x="140.3" y="136.9">3</text>
<text x="243.1" y="135.6">5</text>
<text x="59.6" y="140.7">B5</text>
<text x="59.7" y="138.2">A5</text>
<text x="122.5" y="142">5</text>
<text x="140.3" y="142">1</text>
<text x="59.6" y="148.3">B7</text>
<text x="59.7" y="145.8">A7</text>
<text x="131.8" y="146.8" transform="rotate(-90 131.8 146.8)">2</text>
<text x="237.2" y="145.5" transform="rotate(-90 237.2 145.5)">2</text>
<text x="59.6" y="153.4">B6</text>
<text x="59.7" y="150.9">A6</text>
<text x="59.7" y="161">A8</text>
<text x="59.6" y="163.6">B8</text>
<text x="40.4" y="170.2" transform="rotate(-90 40.4 170.2)">S1</text>
<text x="48" y="170.2" transform="rotate(-90 48 170.2)">A1</text>
<text x="163.8" y="169.9">1</text>
<text x="163.8" y="172.5">2</text>
</g>
<g font-size="1.8" fill="#009600">
<text x="149.2" y="45.5">4I2C_SCL</text>
<text x="149.2" y="50.5">3I2C_SDA</text>
<text x="64.8" y="148.2">USB_DM</text>
</g>
<g font-size="1.8" fill="#0f0f0f">
<text x="226.1" y="135.5">VSYS1</text>
<text x="226.1" y="138.1">VSYS3</text>
<text x="64.8" y="153.3">USB_DP</text>
<text x="107.9" y="192.7">VSYS</text>
<text x="124.5" y="192.7">VSYS</text>
</g>
<g font-size="1.6" fill="#840000">
<text x="90.2" y="53">ENC_A</text>
<text x="90.2" y="55.5">ENC_B</text>
</g>
<g font-size="1.4" fill="#840000">
<text x="38.6" y="65.6">BAT_SENSE</text>
<text x="41" y="63">ENC_SW</text>
</g>
<g font-size="1.4" fill="#0f0f0f">
<text x="41.9" y="87.4">USB_DP</text>
<text x="41.9" y="84.8">USB_DM</text>
</g>
<text font-size="1.2" fill="#840000" x="129.9" y="172.2">BAT_SENSE</text>
<g font-size="1" fill="#0f0f0f">
<text x="48.3" y="59.5">I2C_SDA</text>
<text x="48.3" y="57">I2C_SCL</text>
<text x="48.3" y="69.7">DISP_MOSI</text>
<text x="48.3" y="67.1">DISP_SCK</text>
<text x="48.3" y="74.7">DISP_DC</text>
<text x="48.3" y="72.2">DISP_CS</text>
<text x="48.3" y="77.3">DISP_BL</text>
<text x="48.3" y="82.4">DISP_RST</text>
<text x="146" y="91.2">DISP_SCK</text>
<text x="146" y="93.8">DISP_MOSI</text>
<text x="146" y="98.9">DISP_DC</text>
<text x="146" y="101.4">DISP_CS</text>
<text x="146.1" y="96.3">DISP_RST</text>
<text x="146" y="103.9">DISP_BL</text>
</g>
</svg>
